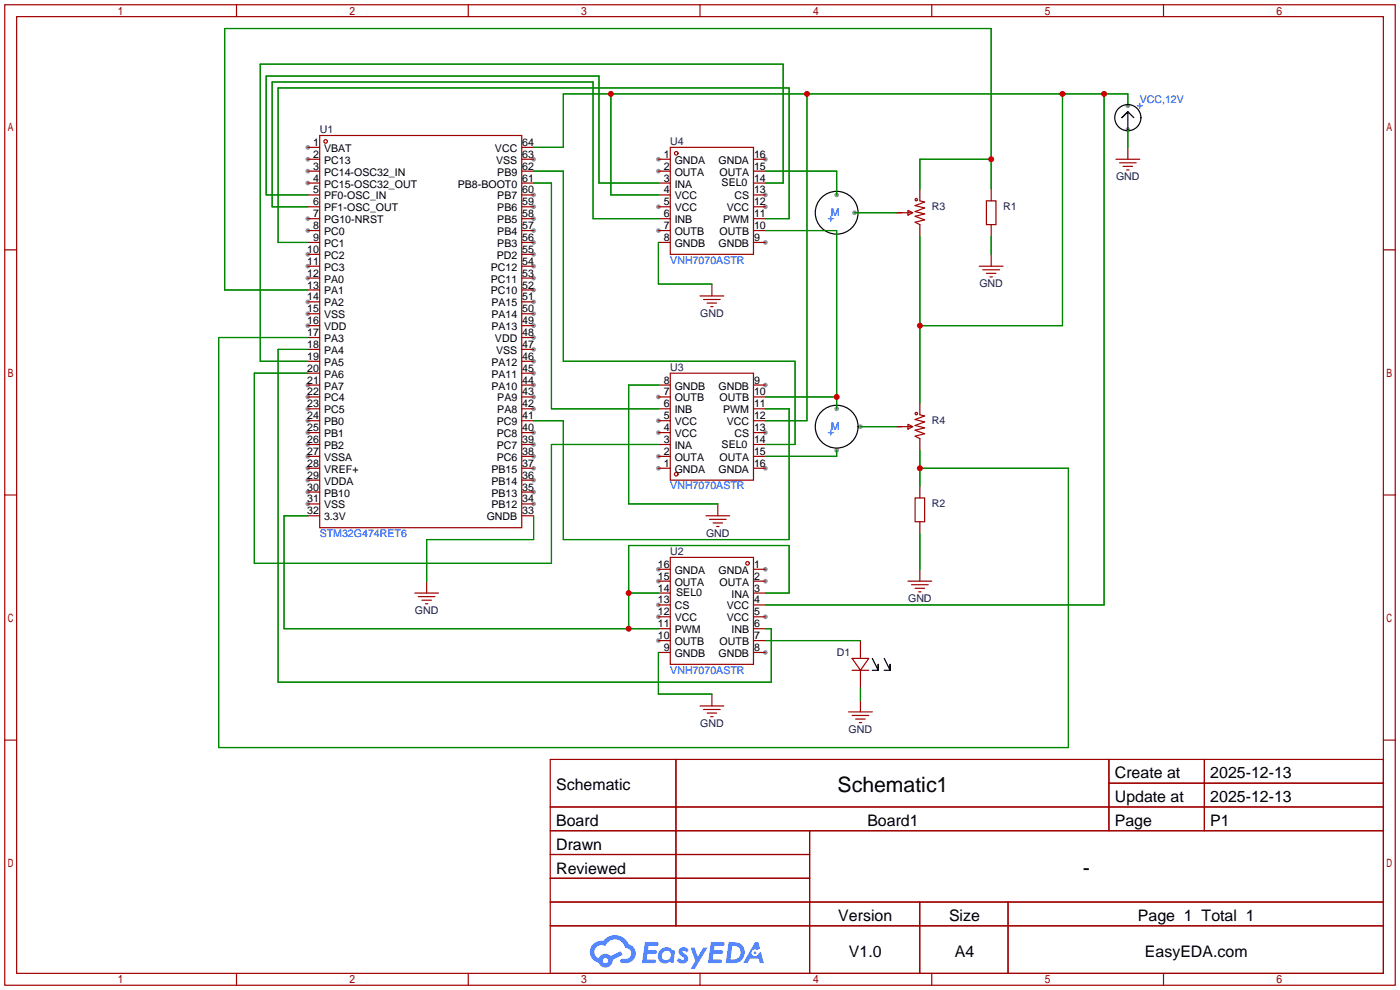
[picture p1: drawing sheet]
<svg xmlns="http://www.w3.org/2000/svg" width="299mm" height="212mm" viewBox="0 0 299 212" stroke-linecap="round" stroke-linejoin="round" font-family="sans-serif">
<g fill="#999">
<circle cx="65.8" cy="31.5" r=".51"/>
<circle cx="65.8" cy="34" r=".51"/>
<circle cx="65.8" cy="36.6" r=".51"/>
<circle cx="65.8" cy="39.1" r=".51"/>
<circle cx="65.8" cy="46.7" r=".51"/>
<circle cx="65.8" cy="49.3" r=".51"/>
<circle cx="65.8" cy="54.4" r=".51"/>
<circle cx="65.8" cy="56.9" r=".51"/>
<circle cx="65.8" cy="59.4" r=".51"/>
<circle cx="65.8" cy="64.5" r=".51"/>
<circle cx="65.8" cy="67.1" r=".51"/>
<circle cx="65.8" cy="69.6" r=".51"/>
<circle cx="65.8" cy="82.3" r=".51"/>
<circle cx="65.8" cy="84.8" r=".51"/>
<circle cx="65.8" cy="87.4" r=".51"/>
<circle cx="65.8" cy="89.9" r=".51"/>
<circle cx="65.8" cy="92.5" r=".51"/>
<circle cx="65.8" cy="95" r=".51"/>
<circle cx="65.8" cy="97.5" r=".51"/>
<circle cx="65.8" cy="100.1" r=".51"/>
<circle cx="65.8" cy="102.6" r=".51"/>
<circle cx="65.8" cy="105.2" r=".51"/>
<circle cx="65.8" cy="107.7" r=".51"/>
<circle cx="114" cy="107.7" r=".51"/>
<circle cx="114" cy="105.2" r=".51"/>
<circle cx="114" cy="102.6" r=".51"/>
<circle cx="114" cy="100.1" r=".51"/>
<circle cx="114" cy="97.5" r=".51"/>
<circle cx="114" cy="95" r=".51"/>
<circle cx="114" cy="92.5" r=".51"/>
<circle cx="114" cy="87.4" r=".51"/>
<circle cx="114" cy="84.8" r=".51"/>
<circle cx="114" cy="82.3" r=".51"/>
<circle cx="114" cy="79.8" r=".51"/>
<circle cx="114" cy="77.2" r=".51"/>
<circle cx="114" cy="74.7" r=".51"/>
<circle cx="114" cy="72.1" r=".51"/>
<circle cx="114" cy="69.6" r=".51"/>
<circle cx="114" cy="67.1" r=".51"/>
<circle cx="114" cy="64.5" r=".51"/>
<circle cx="114" cy="62" r=".51"/>
<circle cx="114" cy="59.4" r=".51"/>
<circle cx="114" cy="56.9" r=".51"/>
<circle cx="114" cy="54.4" r=".51"/>
<circle cx="114" cy="51.8" r=".51"/>
<circle cx="114" cy="49.3" r=".51"/>
<circle cx="114" cy="46.7" r=".51"/>
<circle cx="114" cy="44.2" r=".51"/>
<circle cx="114" cy="41.7" r=".51"/>
<circle cx="114" cy="34" r=".51"/>
<circle cx="163.6" cy="121.7" r=".51"/>
<circle cx="163.6" cy="124.2" r=".51"/>
<circle cx="163.6" cy="131.8" r=".51"/>
<circle cx="163.6" cy="139.4" r=".51"/>
<circle cx="140.7" cy="136.9" r=".51"/>
<circle cx="140.7" cy="131.8" r=".51"/>
<circle cx="140.7" cy="129.3" r=".51"/>
<circle cx="140.7" cy="124.2" r=".51"/>
<circle cx="140.7" cy="121.7" r=".51"/>
<circle cx="140.7" cy="100.1" r=".51"/>
<circle cx="140.7" cy="97.5" r=".51"/>
<circle cx="140.7" cy="92.5" r=".51"/>
<circle cx="140.7" cy="89.9" r=".51"/>
<circle cx="140.7" cy="84.8" r=".51"/>
<circle cx="163.6" cy="82.3" r=".51"/>
<circle cx="163.6" cy="92.5" r=".51"/>
<circle cx="163.6" cy="100.1" r=".51"/>
<circle cx="140.7" cy="34" r=".51"/>
<circle cx="140.7" cy="36.6" r=".51"/>
<circle cx="140.7" cy="44.2" r=".51"/>
<circle cx="140.7" cy="49.3" r=".51"/>
<circle cx="163.6" cy="51.8" r=".51"/>
<circle cx="163.6" cy="44.2" r=".51"/>
<circle cx="163.6" cy="41.7" r=".51"/>
<circle cx="163.6" cy="34" r=".51"/>
<circle cx="178.8" cy="96.3" r=".51"/>
<circle cx="183.9" cy="91.2" r=".51"/>
<circle cx="241" cy="22.6" r=".51"/>
<circle cx="178.8" cy="87.4" r=".51"/>
<circle cx="178.8" cy="41.7" r=".51"/>
<circle cx="182.6" cy="45.5" r=".51"/>
<circle cx="241" cy="27.7" r=".51"/>
</g>
<g fill="none" stroke="#a10000" stroke-width=".25">
<path d="M1 1h297.2v209.6h-297.2zM3.6 3.6h292.1v204.4h-292.1zM50.5 1v2.6M100.1 1v2.6M149.6 1v2.6M199.1 1v2.6M248.7 1v2.6M1 53.4h2.6M295.7 53.4h2.5M1 105.8h2.6M295.7 105.8h2.5M1 158.2h2.6"/>
<path d="M295.7 158.2h2.5M117.6 162.3h178.1v45.7h-178.1zM117.6 172.5h178.1M117.6 177.5h178.1M144.5 162.3v35.6M173 177.5v30.5M237 162.3v15.2M237 167.4h58.7M257.4 162.3v15.2M117.6 182.6h55.4M117.6 192.8h178.1M117.6 187.7h55.4"/>
<path d="M117.6 197.9h178.1M196.6 192.8v15.2M215.4 192.8v15.2M50.5 208v2.6M100.1 208v2.6M149.6 208v2.6M199.1 208v2.6M248.7 208v2.6"/>
</g>
<g fill="#5487ff">
<path d="M145.3 202.7a1.3 1.3 0 0 1 1.9 .3l-.4 .6a.54 .54 0 0 0-.9-.2l.1 .2a1.34 1.34 0 0 1 .9 1.8 1.47 1.47 0 0 1-2.3-.1l.5-.6 .8 .5a.31 .31 0 0 0 .4-.3 .31 .31 0 0 0-.3-.4 1.12 1.12 0 0 1-.7-1.8z"/>
<path d="M147.6 202.5h.9l.6 2 1.2-2h.9l-2.7 4.6h-.9l1-1.7z"/>
<path d="M137.8 201.4h1.7a1.31 1.31 0 0 1 1.2 .2 .4 .4 0 0 1-.3 .5l-1.8 .1-.1 .9h1.6a.4 .4 0 0 1 .4 .4 .4 .4 0 0 1-.5 .4h-1.6l-.2 1.2h1.4a.46 .46 0 0 1 .5 0 .46 .46 0 0 1 .1 .5l-.4 .2h-2.6z"/>
<path d="M151.9 201.4h1.7a1.32 1.32 0 0 1 1.2 .2 .39 .39 0 0 1-.3 .5l-1.8 .1-.1 .9h1.6a.4 .4 0 0 1 .4 .4 .4 .4 0 0 1-.4 .4h-1.7l-.2 1.2h1.4a.46 .46 0 0 1 .5 0 .46 .46 0 0 1 .1 .5l-.4 .2h-2.6z"/>
<path d="M161.3 201.4h.8l.3 1.3-.6 .4a.75 .75 0 0 0-1.1 .3 .75 .75 0 0 0 .5 1 .75 .75 0 0 0 .9-.7l.5-.2 .6 2.3h-.8l-.3-.9h-1.8l-.5 .9h-1z"/>
<path d="M155.7 201.4l-.6 4.4h1.5a2.27 2.27 0 0 0 2.6-2.2 2.27 2.27 0 0 0-2.7-2.2zM156.5 202.1a1.5 1.5 0 0 1 1.8 1.6 1.5 1.5 0 0 1-1.9 1.4h-.3z"/>
<path d="M141.2 203a1.6 1.6 0 0 0-.3 2.3 1.6 1.6 0 0 0 2.3 .2l.7 .3 .3-2.4-.1-.3-.5-.1a1.58 1.58 0 0 0-2.4 0zM141.8 203.5a.98 .98 0 0 1 1.6 .4 .98 .98 0 0 1-1.1 1.3 .94 .94 0 0 1-.9-.7 .94 .94 0 0 1 .4-1z"/>
<path d="M126.8 201.8a2.37 2.37 0 0 0 1.1 4 1.54 1.54 0 0 0 1.8 1 1.54 1.54 0 0 0 1.2-1.6l2.2-1.1-.5-.8-2 1a1.57 1.57 0 0 0-2.7 .5 1.5 1.5 0 0 1-.7-2.1 1.5 1.5 0 0 1 2.2-.5 2.23 2.23 0 0 1 2.3-1.4 2.23 2.23 0 0 1 2 1.8 1.16 1.16 0 0 1 1.2 1.1 1.16 1.16 0 0 1-1.1 1.2h-.7a.47 .47 0 0 0-.5 .4 .47 .47 0 0 0 .4 .5 2.17 2.17 0 0 0 2.5-.9 2.17 2.17 0 0 0-.3-2.7l-.8-.4a3.2 3.2 0 0 0-5.5-.7l-1.1 .1zM128.8 205.3a.6 .6 0 0 1 1.2 0 .6 .6 0 0 1-1.2 0z"/>
<circle cx="161.4" cy="203.6" r=".28"/>
</g>
<g fill="none" stroke="#a10000" stroke-width=".25">
<path d="M65.8 31.5h2.5M65.8 34h2.5M65.8 36.6h2.5M65.8 39.1h2.5M68.3 29h43.2v83.8h-43.2zM111.5 31.5h2.5M111.5 34h2.5M111.5 36.6h2.5M111.5 39.1h2.5M140.7 34h2.6M140.7 36.6h2.6M140.7 39.1h2.6"/>
<path d="M143.3 31.5h17.7v22.9h-17.7zM161 34h2.6M161 36.6h2.6M161 39.1h2.6M238.5 34h5.1M239.3 34.8h3.5M240 35.6h2.1M240.8 36.3h.5M241 31.5v2.5M65.8 41.7h2.5M65.8 44.2h2.5M65.8 46.7h2.5"/>
<path d="M65.8 49.3h2.5M65.8 51.8h2.5M65.8 54.4h2.5M65.8 56.9h2.5M65.8 59.4h2.5M111.5 41.7h2.5M111.5 44.2h2.5M111.5 46.7h2.5M111.5 49.3h2.5M111.5 51.8h2.5M111.5 54.4h2.5M111.5 56.9h2.5"/>
<path d="M111.5 59.4h2.5M140.7 41.7h2.6M140.7 44.2h2.6M140.7 46.7h2.6M140.7 49.3h2.6M140.7 51.8h2.6M161 41.7h2.6M161 44.2h2.6M161 46.7h2.6M161 49.3h2.6M161 51.8h2.6M191.5 45.5h3.6"/>
<path d="M194.1 45l1 .5-1 .5zM196.6 40.4v2.5l1 .3-2 .7 2 .5-2 .8 2 .5-2 .5 2 .8-2 .5 1 .5v2.5M209.3 56.9h5.1M210.1 57.7h3.5M210.8 42.9h2.1v5.1h-2.1zM210.8 58.4h2.1M211.6 59.2h.5M211.8 40.4v2.5M211.8 48v2.5M211.8 54.4v2.5M65.8 62h2.5M65.8 64.5h2.5"/>
<path d="M65.8 67.1h2.5M65.8 69.6h2.5M65.8 72.1h2.5M65.8 74.7h2.5M65.8 77.2h2.5M65.8 79.8h2.5M111.5 62h2.5M111.5 64.5h2.5M111.5 67.1h2.5M111.5 69.6h2.5M111.5 72.1h2.5M111.5 74.7h2.5"/>
<path d="M111.5 77.2h2.5M111.5 79.8h2.5M143.3 79.8h17.7v22.8h-17.7zM149.6 63.2h5.1M150.4 64h3.5M151.1 64.8h2.1M151.9 65.5h.5M152.1 60.7v2.5M65.8 82.3h2.5M65.8 84.8h2.5M65.8 87.4h2.5M65.8 89.9h2.5"/>
<path d="M65.8 92.5h2.5M65.8 95h2.5M65.8 97.5h2.5M111.5 82.3h2.5M111.5 84.8h2.5M111.5 87.4h2.5M111.5 89.9h2.5M111.5 92.5h2.5M111.5 95h2.5M111.5 97.5h2.5M140.7 82.3h2.6M140.7 84.8h2.6"/>
<path d="M140.7 87.4h2.6M140.7 89.9h2.6M140.7 92.5h2.6M140.7 95h2.6M140.7 97.5h2.6M161 82.3h2.6M161 84.8h2.6M161 87.4h2.6M161 89.9h2.6M161 92.5h2.6M161 95h2.6M161 97.5h2.6"/>
<path d="M191.5 91.2h3.6M194.1 90.7l1 .5-1 .5zM196.6 86.1v2.5l1 .3-2 .8 2 .5-2 .7 2 .5-2 .5 2 .8-2 .5 1 .5v2.6M65.8 100.1h2.5M65.8 102.6h2.5M65.8 105.2h2.5M65.8 107.7h2.5M65.8 110.2h2.5M111.5 100.1h2.5M111.5 102.6h2.5M111.5 105.2h2.5M111.5 107.7h2.5"/>
<path d="M111.5 110.2h2.5M140.7 100.1h2.6M143.3 119.1h17.7v22.9h-17.7zM150.9 110.2h5.1M151.6 111h3.6M152.4 111.8h2M153.2 112.5h.5M153.4 107.7v2.5M161 100.1h2.6M195.6 106.4h2v5.1h-2zM196.6 103.9v2.5M196.6 111.5v2.5"/>
<path d="M88.6 126.7h5.1M89.4 127.5h3.6M90.2 128.3h2M90.9 129h.5M91.2 124.2v2.5M140.7 121.7h2.6M140.7 124.2h2.6M140.7 126.7h2.6M140.7 129.3h2.6M140.7 131.8h2.6M140.7 134.4h2.6M140.7 136.9h2.6"/>
<path d="M140.7 139.4h2.6M161 121.7h2.6M161 124.2h2.6M161 126.7h2.6M161 129.3h2.6M161 131.8h2.6M161 134.4h2.6M161 136.9h2.6M161 139.4h2.6M183.9 136.9v3.8M194.1 124.2h5M194.8 125h3.6"/>
<path d="M195.6 125.7h2M196.3 126.5h.5M196.6 121.7v2.5M149.6 150.9h5.1M150.4 151.6h3.5M151.1 152.4h2.1M151.9 153.2h.5M152.1 148.3v2.6M181.4 152.1h5M182.1 140.7h3.6l-1.8 2.6zM182.1 143.3h3.6M182.1 152.9h3.6"/>
<path d="M182.9 153.7h2M183.6 154.4h.5M183.9 143.3v3.8M183.9 149.6v2.5"/>
<circle cx="69.6" cy="30.2" r=".38"/>
<circle cx="144.5" cy="32.8" r=".38"/>
<circle cx="195.8" cy="42.7" r=".25"/>
<circle cx="195.8" cy="88.4" r=".25"/>
<circle cx="144.5" cy="101.3" r=".38"/>
<circle cx="159.8" cy="120.4" r=".38"/>
</g>
<g fill="none" stroke="#000" stroke-width=".25">
<path d="M242.3 25.1l-1.3-1.2-1.2 1.2 1.2-1.2v3.8M186.4 140.7l1.3 2.6v-1.3v1.3h-1.3M189 140.7l1.2 2.6v-1.3v1.3h-1.2"/>
<circle cx="241" cy="25.1" r="2.79"/>
<circle cx="178.8" cy="45.5" r="4.6"/>
<circle cx="178.8" cy="91.2" r="4.6"/>
</g>
<path d="M243.1 22.6h1M243.6 22.1v1M177 46.7h1.1M177.5 46.2v1M177 92.5h1.1M177.5 91.9v1.1" fill="none" stroke="#00f" stroke-width=".25"/>
<g fill="none" stroke="#008700" stroke-width=".25">
<path d="M114 39.1h3.9v48.3h22.8M114 36.6h6.4v40.6h49.5v17.8h-6.3M130.6 20.1v21.6h10.1M140.7 39.1h-12.7v-22.8h-71.1v25.4h8.9M163.6 36.6h15.2v5.1M163.6 39.1h3.8v-25.4h-111.8v63.5h10.2M172.5 20.1v69.8h-8.9M211.8 34h-15.2v6.4M227.1 20.1v49.5h-30.5M236 20.1v109.2h-72.4M241 22.6v-2.5h-120.6v11.4h-6.4M241 27.7v3.8"/>
<path d="M65.8 44.2h-7.6v-26.7h68.5v29.2h14M140.7 51.8v8.9h11.4M163.6 49.3h15.2v38.1M163.6 46.7h5.1v-27.9h-109.3v33h6.4M182.6 45.5h8.9M196.6 50.5v35.6M211.8 40.4v-34.3h-163.8v55.9h17.8M211.8 50.5v3.9M65.8 72.1h-19.1v87.7h181.6v-59.7h-31.7M65.8 79.8h-11.4v40.6h63.5v-25.4h22.8M65.8 74.7h-6.4v71.1h105.4v-11.4h-1.2M140.7 82.3h-6.3v25.4h19"/>
<path d="M163.6 87.4h5.1v27.9h-48.3v-25.4h-6.4M163.6 84.8h15.2M178.8 96.3v1.2h-15.2M183.9 91.2h7.6M196.6 96.3v7.6M65.8 110.2h-5.1v24.2h80M114 110.2v5.1h-22.8v8.9M196.6 114v7.7M134.4 126.7h6.3M140.7 139.4v8.9h11.4M163.6 126.7h5.1v-10.1h-34.3v17.8M163.6 136.9h20.3"/>
<path d="M183.9 147.1v2.5"/>
</g>
<g fill="#c00">
<circle cx="196.6" cy="100.1" r=".63"/>
<circle cx="130.6" cy="20.1" r=".63"/>
<circle cx="172.5" cy="20.1" r=".63"/>
<circle cx="227.1" cy="20.1" r=".63"/>
<circle cx="196.6" cy="69.6" r=".63"/>
<circle cx="236" cy="20.1" r=".63"/>
<circle cx="134.4" cy="134.4" r=".63"/>
<circle cx="134.4" cy="126.7" r=".63"/>
<circle cx="178.8" cy="84.8" r=".63"/>
<circle cx="211.8" cy="34" r=".63"/>
</g>
<g font-size="4.5">
<text x="179" y="169.2">Schematic1</text>
<text x="208.8" y="187">Влади-проект</text>
</g>
<g font-size="3.4">
<text x="238.3" y="166.4">Create at</text>
<text x="258.7" y="166.4">2025-12-13</text>
<text x="118.9" y="168.9">Schematic</text>
<text x="238.3" y="171.4">Update at</text>
<text x="258.7" y="171.4">2025-12-13</text>
<text x="118.9" y="176.5">Board</text>
<text x="185.4" y="176.5">Board1</text>
<text x="238.3" y="176.5">Page</text>
<text x="258.7" y="176.5">P1</text>
<text x="118.9" y="181.6">Drawn</text>
<text x="118.9" y="186.7">Reviewed</text>
<text x="179.2" y="196.8">Version</text>
<text x="202.8" y="196.8">Size</text>
<text x="243.2" y="196.8">Page 1 Total 1</text>
<text x="181.4" y="204.5">V1.0</text>
<text x="204.1" y="204.5">A4</text>
<text x="244.7" y="204.5">EasyEDA.com</text>
</g>
<g font-size="2.3" fill="#00f">
<text x="243.6" y="22.1">VCC,12V</text>
<text x="177.5" y="46.2">M</text>
<text x="143.3" y="56.4">VNH7070ASTR</text>
<text x="177.5" y="91.9">M</text>
<text x="143.3" y="104.6">VNH7070ASTR</text>
<text x="68.3" y="114.8">STM32G474RET6</text>
<text x="143.3" y="144">VNH7070ASTR</text>
</g>
<g font-size="2.3" fill="#000080">
<text x="68.3" y="28.4">U1</text>
<text x="143.3" y="31">U4</text>
<text x="238.5" y="38.6">GND</text>
<text x="199.1" y="44.9">R3</text>
<text x="214.4" y="44.9">R1</text>
<text x="209.3" y="61.4">GND</text>
<text x="149.6" y="67.8">GND</text>
<text x="143.3" y="79.2">U3</text>
<text x="199.1" y="90.6">R4</text>
<text x="199.1" y="108.4">R2</text>
<text x="143.3" y="118.6">U2</text>
<text x="150.9" y="114.8">GND</text>
<text x="88.7" y="131.3">GND</text>
<text x="194.1" y="128.7">GND</text>
<text x="178.8" y="140.2">D1</text>
<text x="149.6" y="155.4">GND</text>
<text x="181.4" y="156.7">GND</text>
</g>
<g font-size="2.3">
<text x="66.9" y="31.2">1</text>
<text x="66.9" y="33.7">2</text>
<text x="69.3" y="32.5">VBAT</text>
<text x="69.3" y="35">PC13</text>
<text x="105.8" y="32.5">VCC</text>
<text x="106" y="35">VSS</text>
<text x="111.6" y="33.7">63</text>
<text x="111.6" y="31.2">64</text>
<text x="141.9" y="33.7">1</text>
<text x="144.2" y="35">GNDA</text>
<text x="153.5" y="35">GNDA</text>
<text x="161.2" y="33.7">16</text>
<text x="66.9" y="36.3">3</text>
<text x="66.9" y="38.8">4</text>
<text x="66.9" y="41.3">5</text>
<text x="69.3" y="37.5">PC14-OSC32_IN</text>
<text x="69.3" y="40.1">PC15-OSC32_OUT</text>
<text x="97.8" y="40.1">PB8-BOOT0</text>
<text x="106.3" y="37.5">PB9</text>
<text x="111.6" y="41.3">60</text>
<text x="111.6" y="38.8">61</text>
<text x="111.6" y="36.3">62</text>
<text x="141.9" y="36.3">2</text>
<text x="141.9" y="38.8">3</text>
<text x="141.9" y="41.3">4</text>
<text x="144.2" y="37.5">OUTA</text>
<text x="144.2" y="40.1">INA</text>
<text x="153.8" y="37.5">OUTA</text>
<text x="154.2" y="39.8">SEL0</text>
<text x="161.2" y="41.3">13</text>
<text x="161.2" y="38.8">14</text>
<text x="161.2" y="36.3">15</text>
<text x="66.9" y="43.9">6</text>
<text x="66.9" y="46.4">7</text>
<text x="69.3" y="42.6">PF0-OSC_IN</text>
<text x="69.3" y="45.2">PF1-OSC_OUT</text>
<text x="69.3" y="47.7">PG10-NRST</text>
<text x="106.3" y="47.7">PB5</text>
<text x="106.3" y="45.2">PB6</text>
<text x="106.3" y="42.6">PB7</text>
<text x="111.6" y="46.4">58</text>
<text x="111.6" y="43.9">59</text>
<text x="141.9" y="43.9">5</text>
<text x="141.9" y="46.4">6</text>
<text x="144.2" y="42.6">VCC</text>
<text x="144.2" y="45.2">VCC</text>
<text x="144.2" y="47.7">INB</text>
<text x="154.6" y="47.7">PWM</text>
<text x="155.3" y="45.2">VCC</text>
<text x="156.9" y="42.6">CS</text>
<text x="161.2" y="46.4">11</text>
<text x="161.2" y="43.9">12</text>
<text x="66.9" y="49">8</text>
<text x="66.9" y="51.5">9</text>
<text x="69.3" y="50.2">PC0</text>
<text x="69.3" y="52.8">PC1</text>
<text x="106.3" y="52.8">PB3</text>
<text x="106.3" y="50.2">PB4</text>
<text x="111.6" y="51.5">56</text>
<text x="111.6" y="49">57</text>
<text x="141.9" y="49">7</text>
<text x="141.9" y="51.5">8</text>
<text x="144.2" y="50.2">OUTB</text>
<text x="144.2" y="52.8">GNDB</text>
<text x="153.5" y="52.8">GNDB</text>
<text x="153.8" y="50.2">OUTB</text>
<text x="161.2" y="51.5">9</text>
<text x="161.2" y="49">10</text>
<text x="65.7" y="54">10</text>
<text x="65.7" y="56.6">11</text>
<text x="65.7" y="59.1">12</text>
<text x="69.3" y="55.3">PC2</text>
<text x="69.3" y="57.9">PC3</text>
<text x="104.9" y="57.9">PC12</text>
<text x="106.2" y="55.3">PD2</text>
<text x="111.6" y="59.1">53</text>
<text x="111.6" y="56.6">54</text>
<text x="111.6" y="54">55</text>
<text x="65.7" y="61.7">13</text>
<text x="65.7" y="64.2">14</text>
<text x="69.3" y="60.4">PA0</text>
<text x="69.3" y="62.9">PA1</text>
<text x="69.3" y="65.5">PA2</text>
<text x="104.9" y="62.9">PC10</text>
<text x="104.9" y="60.4">PC11</text>
<text x="105" y="65.5">PA15</text>
<text x="111.6" y="64.2">51</text>
<text x="111.6" y="61.7">52</text>
<text x="65.7" y="66.7">15</text>
<text x="65.7" y="69.3">16</text>
<text x="65.7" y="71.8">17</text>
<text x="69.3" y="68">VSS</text>
<text x="69.3" y="70.6">VDD</text>
<text x="105" y="70.6">PA13</text>
<text x="105" y="68">PA14</text>
<text x="111.6" y="71.8">48</text>
<text x="111.6" y="69.3">49</text>
<text x="111.6" y="66.7">50</text>
<text x="65.7" y="74.4">18</text>
<text x="65.7" y="76.9">19</text>
<text x="69.3" y="73.1">PA3</text>
<text x="69.3" y="75.6">PA4</text>
<text x="105.8" y="73.1">VDD</text>
<text x="106" y="75.6">VSS</text>
<text x="111.6" y="76.9">46</text>
<text x="111.6" y="74.4">47</text>
<text x="65.7" y="79.4">20</text>
<text x="65.7" y="82">21</text>
<text x="69.3" y="78.2">PA5</text>
<text x="69.3" y="80.7">PA6</text>
<text x="69.3" y="83.3">PA7</text>
<text x="105" y="83.3">PA10</text>
<text x="105" y="80.7">PA11</text>
<text x="105" y="78.2">PA12</text>
<text x="111.6" y="82">44</text>
<text x="111.6" y="79.4">45</text>
<text x="141.9" y="82">8</text>
<text x="144.2" y="83.3">GNDB</text>
<text x="153.5" y="83.3">GNDB</text>
<text x="161.2" y="82">9</text>
<text x="65.7" y="84.5">22</text>
<text x="65.7" y="87.1">23</text>
<text x="65.7" y="89.6">24</text>
<text x="69.3" y="85.8">PC4</text>
<text x="69.3" y="88.3">PC5</text>
<text x="106.3" y="88.3">PA8</text>
<text x="106.3" y="85.8">PA9</text>
<text x="111.6" y="89.6">41</text>
<text x="111.6" y="87.1">42</text>
<text x="111.6" y="84.5">43</text>
<text x="141.9" y="89.6">5</text>
<text x="141.9" y="87.1">6</text>
<text x="141.9" y="84.5">7</text>
<text x="144.2" y="88.3">INB</text>
<text x="144.2" y="85.8">OUTB</text>
<text x="153.8" y="85.8">OUTB</text>
<text x="154.6" y="88.3">PWM</text>
<text x="161.2" y="84.5">10</text>
<text x="161.2" y="87.1">11</text>
<text x="161.2" y="89.6">12</text>
<text x="65.7" y="92.1">25</text>
<text x="65.7" y="94.7">26</text>
<text x="69.3" y="90.9">PB0</text>
<text x="69.3" y="93.4">PB1</text>
<text x="69.3" y="96">PB2</text>
<text x="106.2" y="96">PC7</text>
<text x="106.2" y="93.4">PC8</text>
<text x="106.2" y="90.9">PC9</text>
<text x="111.6" y="94.7">39</text>
<text x="111.6" y="92.1">40</text>
<text x="141.9" y="94.7">3</text>
<text x="141.9" y="92.1">4</text>
<text x="144.2" y="96">INA</text>
<text x="144.2" y="93.4">VCC</text>
<text x="144.2" y="90.9">VCC</text>
<text x="154.2" y="95.7">SEL0</text>
<text x="155.3" y="90.9">VCC</text>
<text x="156.9" y="93.4">CS</text>
<text x="161.2" y="92.1">13</text>
<text x="161.2" y="94.7">14</text>
<text x="65.7" y="97.2">27</text>
<text x="65.7" y="99.8">28</text>
<text x="69.3" y="98.5">VSSA</text>
<text x="69.3" y="101">VREF+</text>
<text x="105" y="101">PB15</text>
<text x="106.2" y="98.5">PC6</text>
<text x="111.6" y="99.8">37</text>
<text x="111.6" y="97.2">38</text>
<text x="141.9" y="99.8">1</text>
<text x="141.9" y="97.2">2</text>
<text x="144.2" y="101">GNDA</text>
<text x="144.2" y="98.5">OUTA</text>
<text x="153.5" y="101">GNDA</text>
<text x="153.8" y="98.5">OUTA</text>
<text x="161.2" y="97.2">15</text>
<text x="161.2" y="99.8">16</text>
<text x="65.7" y="102.3">29</text>
<text x="65.7" y="104.8">30</text>
<text x="65.7" y="107.4">31</text>
<text x="69.3" y="103.6">VDDA</text>
<text x="69.3" y="106.1">PB10</text>
<text x="105" y="106.1">PB13</text>
<text x="105" y="103.6">PB14</text>
<text x="111.6" y="107.4">34</text>
<text x="111.6" y="104.8">35</text>
<text x="111.6" y="102.3">36</text>
<text x="65.7" y="109.9">32</text>
<text x="69.3" y="108.7">VSS</text>
<text x="69.3" y="111.2">3.3V</text>
<text x="104" y="111.2">GNDB</text>
<text x="105" y="108.7">PB12</text>
<text x="111.6" y="109.9">33</text>
<text x="140.6" y="123.9">15</text>
<text x="140.6" y="121.4">16</text>
<text x="144.2" y="125.2">OUTA</text>
<text x="144.2" y="122.6">GNDA</text>
<text x="153.5" y="122.6">GNDA</text>
<text x="153.8" y="125.2">OUTA</text>
<text x="161.2" y="121.4">1</text>
<text x="161.2" y="123.9">2</text>
<text x="140.6" y="131.5">12</text>
<text x="140.6" y="129">13</text>
<text x="140.6" y="126.4">14</text>
<text x="144.2" y="130.2">CS</text>
<text x="144.5" y="127.5">SEL0</text>
<text x="155.3" y="130.2">VCC</text>
<text x="156.3" y="127.7">INA</text>
<text x="161.2" y="126.4">3</text>
<text x="161.2" y="129">4</text>
<text x="161.2" y="131.5">5</text>
<text x="140.6" y="136.6">10</text>
<text x="140.6" y="134.1">11</text>
<text x="144.2" y="137.9">OUTB</text>
<text x="144.2" y="135.3">PWM</text>
<text x="144.2" y="132.8">VCC</text>
<text x="153.8" y="137.9">OUTB</text>
<text x="155.3" y="132.8">VCC</text>
<text x="156.3" y="135.3">INB</text>
<text x="161.2" y="134.1">6</text>
<text x="161.2" y="136.6">7</text>
<text x="141.9" y="139.1">9</text>
<text x="144.2" y="140.4">GNDB</text>
<text x="153.5" y="140.4">GNDB</text>
<text x="161.2" y="139.1">8</text>
</g>
</svg>
